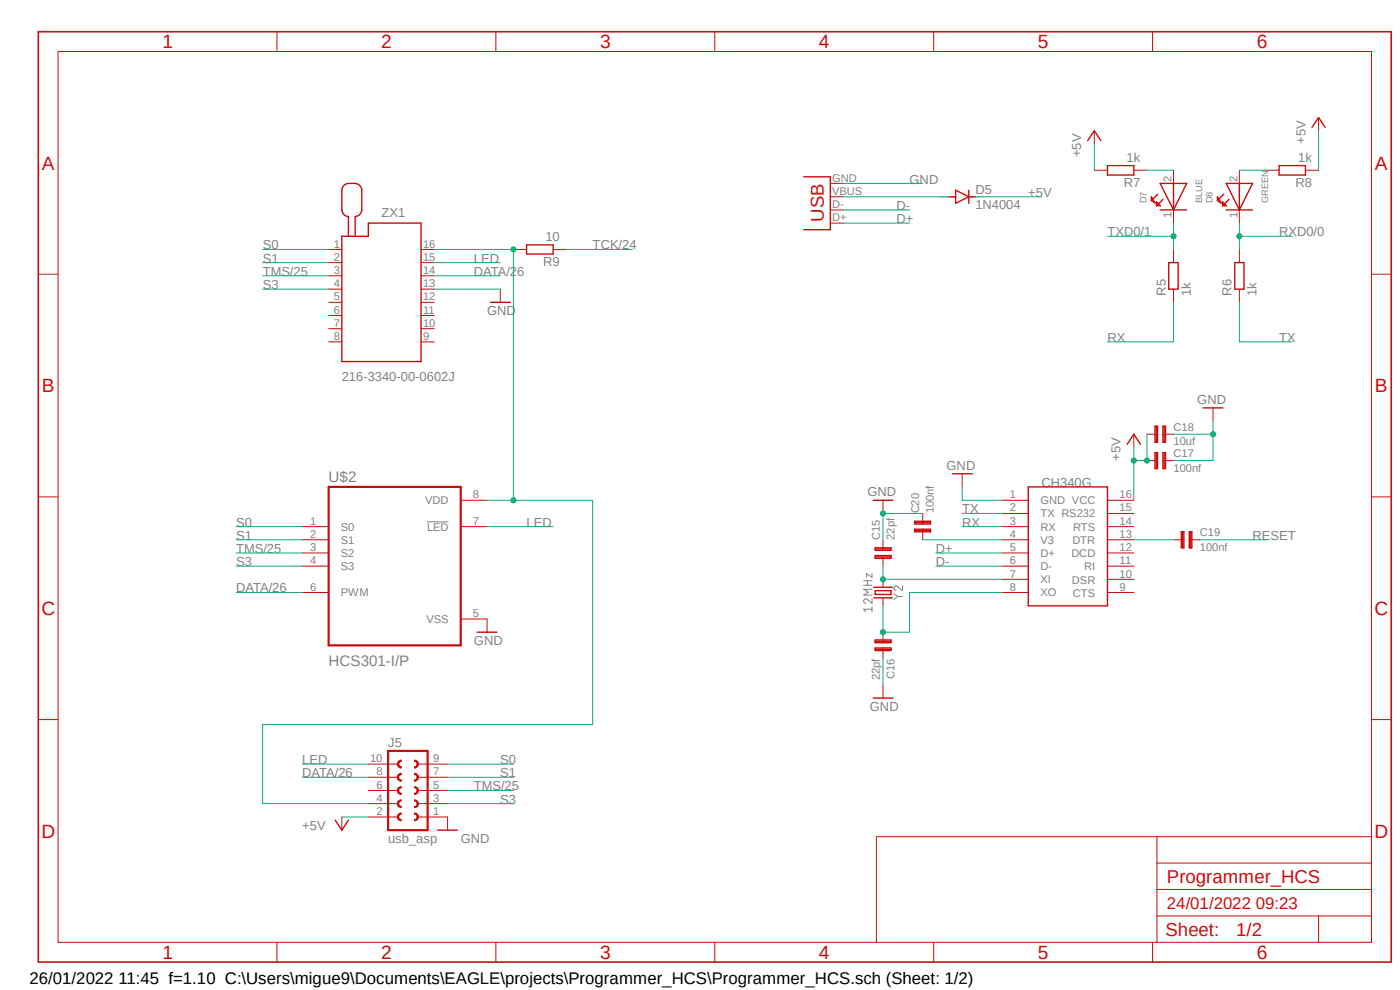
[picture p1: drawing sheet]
<svg xmlns="http://www.w3.org/2000/svg" width="297mm" height="210mm" viewBox="0 0 297 210" stroke-linecap="round" stroke-linejoin="round" font-family="sans-serif">
<path d="M7.5 6.4l288 198.3M295.5 6.4l-288 198.3" fill="none" stroke="#fff" stroke-width=".21"/>
<g fill="none" stroke="#808080" stroke-width=".21">
<path d="M90.6 110.7h4.6M183.2 124.2h1.8M183.2 123.2h1.8M184 123.2v1M185 127v1l-1-.8a.49 .49 0 0 0-.7 .1 .49 .49 0 0 0 .3 .7M185 129.2h-1.8l.4 .6M185 121.7v.8l-1.2-.8v.8M185 128.7v1.1M185 125h-1.8l1 .6-1 .6h1.8M189.7 125.9l.8 .6M190.5 126.5l-.8 .6M190.5 126.5h1"/>
<path d="M191.5 124.3v1l-1-.8a.47 .47 0 0 0-.7 0 .47 .47 0 0 0 .1 .7l.2 .1"/>
</g>
<g fill="none" stroke="#c90d0c" stroke-width=".21">
<path d="M12.3 10.9h278.7v189h-278.7zM58.8 6.7v4.2M105.2 6.7v4.2M151.6 6.7v4.2M198.1 6.7v4.2M244.5 6.7v4.2M176.1 38.9h2.8M232.2 36.1h2.7M232.2 27.7v2.8M240.5 36.1h2.8M249 36.1v2.8M262.9 36.1v2.8"/>
<path d="M268.6 36.1h2.8M276.9 36.1h2.8M279.7 24.9v2.8M8.1 58.2h4.2M69.7 52.9h2.8M69.7 55.7h2.8M69.7 58.5h2.8M89.3 52.9h2.8M89.3 55.7h2.8M89.3 58.5h2.8M176.1 47.3h2.8M176.1 44.5h2.8"/>
<path d="M176.1 41.7h2.8M249 44.5v2.8M249 52.9v2.8M262.9 44.5v2.8M262.9 52.9v2.8M291 58.2h4.1M69.7 61.3h2.8M69.7 64.1h2.8M69.7 66.9h2.8M69.7 69.7h2.8M69.7 72.5h2.8M89.3 61.3h2.8"/>
<path d="M89.3 64.1h2.8M89.3 66.9h2.8M89.3 69.7h2.8M89.3 72.5h2.8M249 61.3v2.8M262.9 61.3v2.8M240.5 92.1v2.8M243.3 97.7h2.3M243.3 92.1h2.3M246.7 97.7h2.3M246.7 92.1h2.3M257.3 86.5v2.8"/>
<path d="M8.1 105.4h4.2M64.1 111.7h5.6M64.1 114.5h5.6M64.1 117.3h5.6M97.7 106.1h5.6M97.7 111.7h5.6M187.3 106.1v2.8M187.3 114.5v2.3M187.3 117.9v2.2M195.7 108.9v2.3M195.7 112.3v2.2M204.1 100.5v2.8"/>
<path d="M212.6 106.1h5.5M212.6 108.9h5.5M212.6 111.7h5.5M212.6 114.5h5.5M212.6 117.3h5.5M234.9 106.1h5.6M234.9 108.9h5.6M234.9 111.7h5.6M234.9 114.5h5.6M234.9 117.3h5.6M249 114.5h2.2M252.3 114.5h2.3"/>
<path d="M291 105.4h4.1M64.1 120.1h5.6M64.1 125.7h5.6M97.7 131.3h5.6M187.3 122.9v1.7M187.3 126.8v1.7M187.3 134.1v2.3M187.3 137.5v2.2M212.6 120.1h5.5M212.6 122.9h5.5M212.6 125.7h5.5M234.9 120.1h5.6"/>
<path d="M234.9 122.9h5.6M234.9 125.7h5.6M8.1 152.7h4.2M187.3 145.3v2.8M291 152.7h4.1M245.4 177.5v22.4M291 177.5h-105.1v22.4M58.8 199.9v4.2M105.2 199.9v4.2M151.6 199.9v4.2M198.1 199.9v4.2M244.5 199.9v4.2"/>
<path d="M245.4 194.3h45.6M245.4 188.7h45.6M245.4 183.1h45.6M279.7 194.3v5.6"/>
</g>
<path d="M8.1 6.7h287v197.4h-287z" fill="none" stroke="#c90d0c" stroke-width=".34"/>
<g fill="none" stroke="#c90d0c" stroke-width=".3">
<path d="M170.5 37.5h5.6v11.2h-5.6M230.8 29.8l1.4-2.1 1.4 2.1M234.9 35.1h5.6v2h-5.6zM246.1 38.9h5.7l-2.8 5.6zM249 38.9v5.6M260.1 38.9h5.6l-2.8 5.6zM262.9 38.9v5.6M271.4 35.1h5.5v2h-5.5zM278.3 27l1.4-2.1 1.4 2.1M72.5 50.1h5.6v-2.8h11.2v29.4h-16.8zM73.9 50.1v-4.2a1.4 1.4 0 0 1-1.4-1.4v-4.2a1.49 1.49 0 0 1 1.4-1.4h1.5a1.49 1.49 0 0 1 1.4 1.4v4.2a1.49 1.49 0 0 1-1.4 1.4v4.2M201.3 41.7h1.4"/>
<path d="M202.7 40.3l2.8 1.4-2.8 1.4zM205.5 40.3v2.8M205.5 41.7h1.4M244.3 41.7l.8 1.4-.8-.6zM245.4 42.8l.8 .8h-.8zM245.6 41.2l-1.3 1.3M246.1 44.5h5.7M246.7 42.3l-1.3 1.3M247.9 55.7h2v5.6h-2zM258.3 41.7l.8 1.4-.8-.6zM259.4 42.8l.8 .8h-.8zM259.6 41.2l-1.3 1.3"/>
<path d="M260.1 44.5h5.6M260.7 42.3l-1.3 1.3M262 55.7h1.9v5.6h-1.9zM239.1 94.2l1.4-2.1 1.4 2.1M245 90.4h.6v3.4h-.6zM245 96h.6v3.4h-.6zM245.3 90.4v3.4M245.3 96v3.4M246.7 90.4h.6v3.4h-.6zM246.7 96h.6v3.4h-.6zM247 90.4v3.4M247 96v3.4"/>
<path d="M255.2 86.5h4.3M185.3 106.1h4.1M185.7 116.2h3.3v.6h-3.3zM185.7 117.9h3.3v.5h-3.3zM185.7 118.2h3.3M185.7 116.5h3.3M194.1 112.3h3.3v.5h-3.3zM194.1 110.6h3.3v.6h-3.3zM194.1 112.6h3.3M194.1 110.9h3.3M202.1 100.5h4.1M218.1 103.3h16.8v25.2h-16.8z"/>
<path d="M250.6 112.8h.6v3.4h-.6zM250.9 112.8v3.4M252.3 112.8h.6v3.4h-.6zM252.6 112.8v3.4M185.4 126.8h3.9M185.4 124.6h3.9M185.7 125.3h3.3v.8h-3.3zM185.7 135.8h3.3v.6h-3.3zM185.7 137.5h3.3v.5h-3.3zM185.7 136.1h3.3M185.7 137.8h3.3M185.3 148.1h4.1"/>
</g>
<path d="M69.7 103.3h28v33.6h-28zM82.3 159.3h8.4v16.8h-8.4z" fill="none" stroke="#c90d0c" stroke-width=".47"/>
<path d="M84.3 162.1h.3l.2 .4 .3 .1v.3a.82 .82 0 0 1-.8-.8z" fill-rule="evenodd" fill="#c90d0c"/>
<path d="M84.3 162.1h.3l.2 .4 .3 .1v.3a.82 .82 0 0 1-.8-.8z" fill="none" stroke="#c90d0c" stroke-width=".21"/>
<path d="M84.4 161.6l.7-.4v.3l-.3 .2-.2 .4h-.3z" fill-rule="evenodd" fill="#c90d0c"/>
<path d="M84.4 161.6l.7-.4v.3l-.3 .2-.2 .4h-.3z" fill="none" stroke="#c90d0c" stroke-width=".21"/>
<path d="M84.3 164.9h.3a.51 .51 0 0 0 .5 .5v.3a.82 .82 0 0 1-.8-.8z" fill-rule="evenodd" fill="#c90d0c"/>
<path d="M84.3 164.9h.3a.51 .51 0 0 0 .5 .5v.3a.82 .82 0 0 1-.8-.8z" fill="none" stroke="#c90d0c" stroke-width=".21"/>
<path d="M84.4 164.4l.7-.4v.3l-.3 .2-.2 .4h-.3z" fill-rule="evenodd" fill="#c90d0c"/>
<path d="M84.4 164.4l.7-.4v.3l-.3 .2-.2 .4h-.3z" fill="none" stroke="#c90d0c" stroke-width=".21"/>
<path d="M84.3 167.7h.3a.58 .58 0 0 0 .5 .6v.2a.82 .82 0 0 1-.8-.8z" fill-rule="evenodd" fill="#c90d0c"/>
<path d="M84.3 167.7h.3a.58 .58 0 0 0 .5 .6v.2a.82 .82 0 0 1-.8-.8z" fill="none" stroke="#c90d0c" stroke-width=".21"/>
<path d="M84.4 167.2l.7-.3v.2l-.3 .2-.2 .4h-.3z" fill-rule="evenodd" fill="#c90d0c"/>
<path d="M84.4 167.2l.7-.3v.2l-.3 .2-.2 .4h-.3z" fill="none" stroke="#c90d0c" stroke-width=".21"/>
<path d="M84.3 170.5h.3a.58 .58 0 0 0 .5 .6v.2a.82 .82 0 0 1-.8-.8z" fill-rule="evenodd" fill="#c90d0c"/>
<path d="M84.3 170.5h.3a.58 .58 0 0 0 .5 .6v.2a.82 .82 0 0 1-.8-.8z" fill="none" stroke="#c90d0c" stroke-width=".21"/>
<path d="M84.4 170l.7-.3v.2l-.3 .2-.2 .4h-.3z" fill-rule="evenodd" fill="#c90d0c"/>
<path d="M84.4 170l.7-.3v.2l-.3 .2-.2 .4h-.3z" fill="none" stroke="#c90d0c" stroke-width=".21"/>
<path d="M84.3 173.3h.3l.2 .4 .3 .2v.2a.82 .82 0 0 1-.8-.8z" fill-rule="evenodd" fill="#c90d0c"/>
<path d="M84.3 173.3h.3l.2 .4 .3 .2v.2a.82 .82 0 0 1-.8-.8z" fill="none" stroke="#c90d0c" stroke-width=".21"/>
<path d="M84.4 172.8l.6-.3h.1v.2a.58 .58 0 0 0-.5 .6h-.3z" fill-rule="evenodd" fill="#c90d0c"/>
<path d="M84.4 172.8l.6-.3h.1v.2a.58 .58 0 0 0-.5 .6h-.3z" fill="none" stroke="#c90d0c" stroke-width=".21"/>
<path d="M87.9 172.5a.82 .82 0 0 1 .9 .8h-.3a.52 .52 0 0 0-.6-.6z" fill-rule="evenodd" fill="#c90d0c"/>
<path d="M87.9 172.5a.82 .82 0 0 1 .9 .8h-.3a.52 .52 0 0 0-.6-.6z" fill="none" stroke="#c90d0c" stroke-width=".21"/>
<path d="M87.9 173.9a.51 .51 0 0 0 .6-.6h.3a.77 .77 0 0 1-.9 .8z" fill-rule="evenodd" fill="#c90d0c"/>
<path d="M87.9 173.9a.51 .51 0 0 0 .6-.6h.3a.77 .77 0 0 1-.9 .8z" fill="none" stroke="#c90d0c" stroke-width=".21"/>
<path d="M87.9 169.7a.82 .82 0 0 1 .9 .8h-.3a.51 .51 0 0 0-.6-.6z" fill-rule="evenodd" fill="#c90d0c"/>
<path d="M87.9 169.7a.82 .82 0 0 1 .9 .8h-.3a.51 .51 0 0 0-.6-.6z" fill="none" stroke="#c90d0c" stroke-width=".21"/>
<path d="M88.5 170.5h.3a.77 .77 0 0 1-.9 .8v-.2a.52 .52 0 0 0 .6-.6z" fill-rule="evenodd" fill="#c90d0c"/>
<path d="M88.5 170.5h.3a.77 .77 0 0 1-.9 .8v-.2a.52 .52 0 0 0 .6-.6z" fill="none" stroke="#c90d0c" stroke-width=".21"/>
<path d="M87.9 166.9a.82 .82 0 0 1 .9 .8h-.3a.51 .51 0 0 0-.6-.6z" fill-rule="evenodd" fill="#c90d0c"/>
<path d="M87.9 166.9a.82 .82 0 0 1 .9 .8h-.3a.51 .51 0 0 0-.6-.6z" fill="none" stroke="#c90d0c" stroke-width=".21"/>
<path d="M88.5 167.7h.3a.77 .77 0 0 1-.9 .8v-.2a.52 .52 0 0 0 .6-.6z" fill-rule="evenodd" fill="#c90d0c"/>
<path d="M88.5 167.7h.3a.77 .77 0 0 1-.9 .8v-.2a.52 .52 0 0 0 .6-.6z" fill="none" stroke="#c90d0c" stroke-width=".21"/>
<path d="M87.9 164a.82 .82 0 0 1 .9 .9h-.3a.51 .51 0 0 0-.6-.6z" fill-rule="evenodd" fill="#c90d0c"/>
<path d="M87.9 164a.82 .82 0 0 1 .9 .9h-.3a.51 .51 0 0 0-.6-.6z" fill="none" stroke="#c90d0c" stroke-width=".21"/>
<path d="M88.5 164.9h.3a.82 .82 0 0 1-.9 .8v-.3a.47 .47 0 0 0 .6-.5z" fill-rule="evenodd" fill="#c90d0c"/>
<path d="M88.5 164.9h.3a.82 .82 0 0 1-.9 .8v-.3a.47 .47 0 0 0 .6-.5z" fill="none" stroke="#c90d0c" stroke-width=".21"/>
<path d="M87.9 161.2a.82 .82 0 0 1 .9 .9h-.3a.51 .51 0 0 0-.6-.6z" fill-rule="evenodd" fill="#c90d0c"/>
<path d="M87.9 161.2a.82 .82 0 0 1 .9 .9h-.3a.51 .51 0 0 0-.6-.6z" fill="none" stroke="#c90d0c" stroke-width=".21"/>
<path d="M87.9 162.6a.51 .51 0 0 0 .6-.5h.3a.82 .82 0 0 1-.9 .8z" fill-rule="evenodd" fill="#c90d0c"/>
<g fill="none" stroke="#c90d0c" stroke-width=".21">
<path d="M108.9 52.9h2.8M117.3 52.9h2.8M106.1 61.3v2.8M103.3 131.3v2.8M72.5 173.3v2.8M78.1 162.1h6.3M78.1 164.9h6.3M78.1 167.7h6.3M78.1 170.5h6.3M78.1 173.3h6.3M87.9 162.6a.51 .51 0 0 0 .6-.5h.3a.82 .82 0 0 1-.9 .8zM88.6 162.1h6.4"/>
<path d="M88.6 164.9h6.4M88.6 167.7h6.4M88.6 170.5h6.4M88.6 173.3h6.4v2.8"/>
</g>
<path d="M111.7 51.9h5.6v2h-5.6zM104 64.1h4.2M101.2 134.1h4.3M71.1 174l1.4 2.1 1.4-2.1M92.8 176.1h4.2" fill="none" stroke="#c90d0c" stroke-width=".3"/>
<path d="M187.3 120.1v2.8h25.3" fill="none" stroke="#0dab76" stroke-width=".21"/>
<circle cx="187.3" cy="122.9" r=".55" fill="#0dab76"/>
<g fill="none" stroke="#0dab76" stroke-width=".21">
<path d="M212.6 125.7h-19.6v8.4h-5.7v-5.6"/>
<circle cx="187.3" cy="122.9" r=".55"/>
</g>
<circle cx="187.3" cy="134.1" r=".55" fill="#0dab76"/>
<g fill="none" stroke="#0dab76" stroke-width=".21">
<path d="M187.3 108.9h8.4"/>
<circle cx="187.3" cy="134.1" r=".55"/>
</g>
<circle cx="187.3" cy="108.9" r=".55" fill="#0dab76"/>
<g fill="none" stroke="#0dab76" stroke-width=".21">
<path d="M249 92.1h8.3M257.3 89.3v8.4h-8.3M187.3 108.9v5.6M187.3 139.7v5.6"/>
<circle cx="187.3" cy="108.9" r=".55"/>
</g>
<circle cx="257.3" cy="92.1" r=".55" fill="#0dab76"/>
<g fill="none" stroke="#0dab76" stroke-width=".21">
<path d="M178.9 38.9h16.8M92.1 61.3h14M240.5 94.9v11.2M243.3 92.1v5.6h-2.8M204.1 103.3v2.8h8.5"/>
<circle cx="257.3" cy="92.1" r=".55"/>
</g>
<circle cx="243.3" cy="97.7" r=".55" fill="#0dab76"/>
<circle cx="243.3" cy="97.7" r=".55" fill="none" stroke="#0dab76" stroke-width=".21"/>
<circle cx="240.5" cy="97.7" r=".55" fill="#0dab76"/>
<g fill="none" stroke="#0dab76" stroke-width=".21">
<path d="M232.2 30.5v5.6M243.3 36.1h5.7M262.9 36.1h5.7M279.7 27.7v8.4M178.9 41.7h22.4M178.9 44.5h14.1M178.9 47.3h14.1M206.9 41.7h14M234.9 50.1h14.1M249 47.3v5.6M249 64.1v8.4h-14.1M262.9 64.1v8.4h11.3"/>
<path d="M198.5 117.3h14.1M204.1 108.9h8.5M204.1 111.7h8.5M240.5 114.5h8.5M254.6 114.5h14M198.5 120.1h14.1M72.5 173.3h5.6"/>
<circle cx="240.5" cy="97.7" r=".55"/>
</g>
<circle cx="249" cy="50.1" r=".55" fill="#0dab76"/>
<g fill="none" stroke="#0dab76" stroke-width=".21">
<path d="M262.9 47.3v5.6M262.9 50.1h11.3"/>
<circle cx="249" cy="50.1" r=".55"/>
</g>
<circle cx="262.9" cy="50.1" r=".55" fill="#0dab76"/>
<g fill="none" stroke="#0dab76" stroke-width=".21">
<path d="M55.7 58.5h14M55.7 52.9h14M55.7 55.7h14M92.1 52.9h16.8v53.2h-5.6M92.1 55.7h14M120.1 52.9h14.1M55.7 61.3h14M50.1 114.5h14M50.1 117.3h14M50.1 111.7h14M103.3 111.7h14M195.7 114.5h16.9"/>
<path d="M50.1 120.1h14M64.1 162.1h14M95 167.7h13.9M95 162.1h13.9M95 164.9h13.9M95 170.5h13.9"/>
<circle cx="262.9" cy="50.1" r=".55"/>
</g>
<circle cx="108.9" cy="52.9" r=".55" fill="#0dab76"/>
<g fill="none" stroke="#0dab76" stroke-width=".21">
<path d="M108.9 106.1h16.8v47.6h-70v16.8h22.4"/>
<circle cx="108.9" cy="52.9" r=".55"/>
</g>
<circle cx="108.9" cy="106.1" r=".55" fill="#0dab76"/>
<g fill="none" stroke="#0dab76" stroke-width=".21">
<path d="M92.1 58.5h14M50.1 125.7h14M64.1 164.9h14"/>
<circle cx="108.9" cy="106.1" r=".55"/>
</g>
<g font-size="4.1" fill="#c90d0c">
<text x="34.5" y="10.3">1</text>
<text x="80.9" y="10.3">2</text>
<text x="127.3" y="10.3">3</text>
<text x="173.7" y="10.3">4</text>
<text x="220.2" y="10.3">5</text>
<text x="266.6" y="10.3">6</text>
<text x="8.9" y="36">A</text>
<text x="291.7" y="36">A</text>
<text x="8.9" y="83.2">B</text>
<text x="291.7" y="83.2">B</text>
<text x="8.8" y="130.5">C</text>
<text x="291.6" y="130.5">C</text>
<text x="8.8" y="177.7">D</text>
<text x="291.6" y="177.7">D</text>
<text x="34.5" y="203.4">1</text>
<text x="80.9" y="203.4">2</text>
<text x="127.3" y="203.4">3</text>
<text x="173.7" y="203.4">4</text>
<text x="220.2" y="203.4">5</text>
<text x="266.6" y="203.4">6</text>
</g>
<g font-size="3.9" fill="#c90d0c">
<text x="174.8" y="47" transform="rotate(-90 174.8 47)">USB</text>
<text x="247.6" y="187.3">Programmer_HCS</text>
<text x="247.3" y="198.6">Sheet:</text>
<text x="262.3" y="198.5">1/2</text>
</g>
<text font-size="3.6" fill="#c90d0c" x="247.6" y="192.9">24/01/2022 09:23</text>
<text font-size="3.6" x="6.3" y="208.7">26/01/2022 11:45 f=1.10 C:\Users\migue9\Documents\EAGLE\projects\Programmer_HCS\Programmer_HCS.sch (Sheet: 1/2)</text>
<g font-size="3.2" fill="#808080">
<text x="69.7" y="102.2">U$2</text>
<text x="69.7" y="141.3">HCS301-I/P</text>
</g>
<g font-size="2.8" fill="#808080">
<text x="229.4" y="33.3" transform="rotate(-90 229.4 33.3)">+5V</text>
<text x="239" y="34.4">1k</text>
<text x="275.4" y="34.4">1k</text>
<text x="276.9" y="30.5" transform="rotate(-90 276.9 30.5)">+5V</text>
<text x="193" y="38.9">GND</text>
<text x="206.9" y="41.2">D5</text>
<text x="218.1" y="41.7">+5V</text>
<text x="238.4" y="39.7">R7</text>
<text x="274.8" y="39.7">R8</text>
<text x="80.9" y="45.9">ZX1</text>
<text x="190.2" y="44.5">D-</text>
<text x="190.2" y="47.3">D+</text>
<text x="206.9" y="44.3">1N4004</text>
<text x="55.8" y="52.9">S0</text>
<text x="115.7" y="51.2">10</text>
<text x="125.7" y="52.9">TCK/24</text>
<text x="234.9" y="50.1">TXD0/1</text>
<text x="271.4" y="50.1">RXD0/0</text>
<text x="55.8" y="58.5">TMS/25</text>
<text x="55.8" y="55.7">S1</text>
<text x="100.5" y="55.7">LED</text>
<text x="100.5" y="58.5">DATA/26</text>
<text x="115.2" y="56.5">R9</text>
<text x="55.8" y="61.3">S3</text>
<text x="247.3" y="62.7" transform="rotate(-90 247.3 62.7)">R5</text>
<text x="252.6" y="62.7" transform="rotate(-90 252.6 62.7)">1k</text>
<text x="261.3" y="62.7" transform="rotate(-90 261.3 62.7)">R6</text>
<text x="266.6" y="62.7" transform="rotate(-90 266.6 62.7)">1k</text>
<text x="103.3" y="66.9">GND</text>
<text x="234.9" y="72.5">RX</text>
<text x="271.4" y="72.5">TX</text>
<text x="72.5" y="80.9">216-3340-00-0602J</text>
<text x="254" y="85.7">GND</text>
<text x="200.8" y="99.7">GND</text>
<text x="237.7" y="97.7" transform="rotate(-90 237.7 97.7)">+5V</text>
<text x="184" y="105.2">GND</text>
<text x="220.9" y="103.3">CH340G</text>
<text x="50.1" y="111.7">S0</text>
<text x="111.7" y="111.7">LED</text>
<text x="204.1" y="108.9">TX</text>
<text x="204.1" y="111.7">RX</text>
<text x="50.1" y="117.3">TMS/25</text>
<text x="50.1" y="114.5">S1</text>
<text x="198.5" y="117.3">D+</text>
<text x="265.7" y="114.5">RESET</text>
<text x="50.1" y="120.1">S3</text>
<text x="50.1" y="125.7">DATA/26</text>
<text x="198.5" y="120.1">D-</text>
<text x="100.5" y="136.9">GND</text>
<text x="184.5" y="150.9">GND</text>
<text x="82.3" y="158.5">J5</text>
<text x="64.1" y="162.1">LED</text>
<text x="64.1" y="164.9">DATA/26</text>
<text x="100.5" y="167.7">TMS/25</text>
<text x="106.1" y="162.1">S0</text>
<text x="106.1" y="164.9">S1</text>
<text x="106.1" y="170.5">S3</text>
<text x="64.1" y="176.1">+5V</text>
<text x="82.3" y="178.9">usb_asp</text>
<text x="97.7" y="178.9">GND</text>
</g>
<g font-size="2.4" fill="#808080">
<text x="176.5" y="41.3">VBUS</text>
<text x="176.5" y="38.5">GND</text>
<text x="248.5" y="38.5" transform="rotate(-90 248.5 38.5)">2</text>
<text x="262.6" y="38.5" transform="rotate(-90 262.6 38.5)">2</text>
<text x="176.5" y="46.9">D+</text>
<text x="176.5" y="44.2">D-</text>
<text x="248.5" y="46.2" transform="rotate(-90 248.5 46.2)">1</text>
<text x="262.6" y="46.2" transform="rotate(-90 262.6 46.2)">1</text>
<text x="70.8" y="52.5">1</text>
<text x="89.7" y="52.5">16</text>
<text x="70.8" y="55.3">2</text>
<text x="70.8" y="58.1">3</text>
<text x="89.7" y="58.1">14</text>
<text x="89.7" y="55.3">15</text>
<text x="70.8" y="60.9">4</text>
<text x="70.8" y="63.7">5</text>
<text x="89.7" y="63.7">12</text>
<text x="89.7" y="60.9">13</text>
<text x="70.8" y="66.5">6</text>
<text x="70.8" y="69.3">7</text>
<text x="89.7" y="69.3">10</text>
<text x="89.7" y="66.5">11</text>
<text x="70.8" y="72.1">8</text>
<text x="89.7" y="72.1">9</text>
<text x="249" y="94.5">10uf</text>
<text x="249" y="91.4">C18</text>
<text x="249" y="100.1">100nf</text>
<text x="249" y="97">C17</text>
<text x="90.2" y="107">VDD</text>
<text x="100.3" y="105.7">8</text>
<text x="214.3" y="105.7">1</text>
<text x="220.7" y="106.9">GND VCC</text>
<text x="237.5" y="105.7">16</text>
<text x="65.8" y="111.3">1</text>
<text x="72.3" y="112.6">S0</text>
<text x="90.6" y="112.6">LED</text>
<text x="100.3" y="111.3">7</text>
<text x="195" y="108.9" transform="rotate(-90 195 108.9)">C20</text>
<text x="198.1" y="108.9" transform="rotate(-90 198.1 108.9)">100nf</text>
<text x="214.3" y="108.5">2</text>
<text x="214.3" y="111.3">3</text>
<text x="220.7" y="109.8">TX RS232</text>
<text x="220.7" y="112.6">RX</text>
<text x="227.7" y="112.6">RTS</text>
<text x="237.5" y="111.3">14</text>
<text x="237.5" y="108.5">15</text>
<text x="254.6" y="113.8">C19</text>
<text x="65.8" y="114.1">2</text>
<text x="65.8" y="116.9">3</text>
<text x="65.8" y="119.7">4</text>
<text x="72.3" y="115.4">S1</text>
<text x="72.3" y="118.2">S2</text>
<text x="186.6" y="114.5" transform="rotate(-90 186.6 114.5)">C15</text>
<text x="189.7" y="114.5" transform="rotate(-90 189.7 114.5)">22pf</text>
<text x="214.3" y="114.1">4</text>
<text x="214.3" y="116.9">5</text>
<text x="214.3" y="119.7">6</text>
<text x="220.7" y="115.4">V3</text>
<text x="220.7" y="118.2">D+</text>
<text x="227.3" y="118.2">DCD</text>
<text x="227.5" y="115.4">DTR</text>
<text x="237.5" y="119.7">11</text>
<text x="237.5" y="116.9">12</text>
<text x="237.5" y="114.1">13</text>
<text x="254.6" y="116.9">100nf</text>
<text x="65.8" y="125.3">6</text>
<text x="72.3" y="120.9">S3</text>
<text x="214.3" y="122.5">7</text>
<text x="214.3" y="125.3">8</text>
<text x="220.7" y="120.9">D-</text>
<text x="220.7" y="123.7">XI</text>
<text x="227.4" y="123.8">DSR</text>
<text x="230" y="120.9">RI</text>
<text x="237.5" y="125.3">9</text>
<text x="237.5" y="122.5">10</text>
<text x="72.3" y="126.5">PWM</text>
<text x="100.3" y="130.9">5</text>
<text x="220.7" y="126.5">XO</text>
<text x="227.6" y="126.6">CTS</text>
<text x="90.5" y="132.2">VSS</text>
<text x="186.6" y="144.3" transform="rotate(-90 186.6 144.3)">22pf</text>
<text x="189.7" y="144" transform="rotate(-90 189.7 144)">C16</text>
<text x="78.5" y="161.7">10</text>
<text x="91.9" y="161.7">9</text>
<text x="79.8" y="167.3">6</text>
<text x="79.8" y="164.5">8</text>
<text x="91.9" y="167.3">5</text>
<text x="91.9" y="164.5">7</text>
<text x="79.8" y="172.9">2</text>
<text x="79.8" y="170.1">4</text>
<text x="91.9" y="172.9">1</text>
<text x="91.9" y="170.1">3</text>
</g>
<g font-size="1.9" fill="#808080">
<text x="243.2" y="43.1" transform="rotate(-90 243.2 43.1)">D7</text>
<text x="255.1" y="43.1" transform="rotate(-90 255.1 43.1)">BLUE</text>
<text x="257.3" y="43.1" transform="rotate(-90 257.3 43.1)">D8</text>
<text x="269" y="43.1" transform="rotate(-90 269 43.1)">GREEN</text>
</g>
<g font-size=".6" fill="#808080">
<text x="199.6" y="42">SpiceOrder 1</text>
<text x="205.1" y="42">SpiceOrder 2</text>
</g>
</svg>
